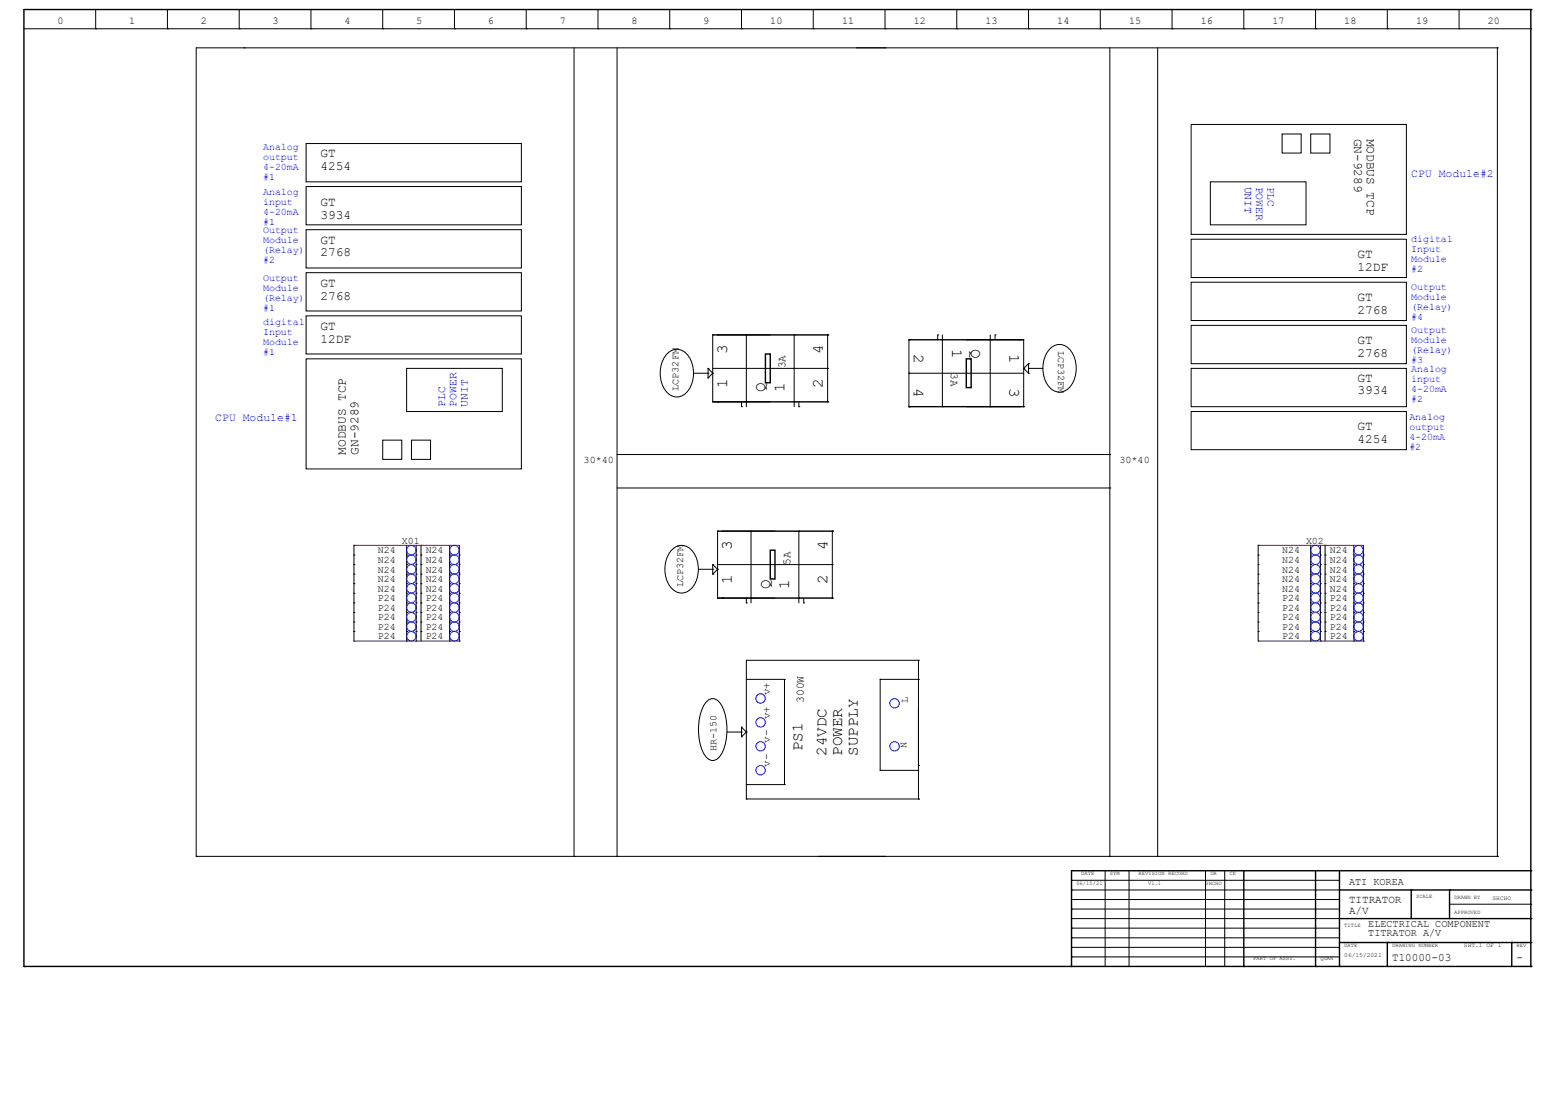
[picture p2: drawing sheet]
<svg xmlns="http://www.w3.org/2000/svg" width="420mm" height="297mm" viewBox="0 0 420 297" stroke-linecap="round" stroke-linejoin="round" font-family="sans-serif">
<g fill="none" stroke="#000" stroke-width=".27">
<path d="M6.5 7.8h408M25.9 7.8h.1M25.9 2.6v5.2M45.3 7.8h.1M45.3 2.6v5.2M64.8 7.8h.1M64.8 2.6v5.2M66.1 13h.1M84.2 7.8h.1M84.2 2.6v5.2M103.6 7.8h.1M103.6 2.6v5.2"/>
<path d="M123.1 7.8h.1M123.1 2.6v5.2M142.5 7.8h.1M142.5 2.6v5.2M155.4 13v218.9M161.9 7.8h.1M161.9 2.6v5.2M167.1 13v218.9M181.4 7.8h.1M181.4 2.6v5.2M200.8 7.8h.1M200.8 2.6v5.2"/>
<path d="M220.2 7.8h.1M220.2 2.6v5.2M239.6 7.8h.1M239.6 13h.1M239.6 2.6v5.2M259.1 7.8h.1M259.1 2.6v5.2M278.5 7.8h.1M278.5 2.6v5.2M297.9 7.8h.1M297.9 2.6v5.2M300.5 13v218.9"/>
<path d="M313.5 13v218.9M317.4 7.8h.1M317.4 2.6v5.2M336.8 7.8h.1M336.8 2.6v5.2M356.2 7.8h.1M356.2 2.6v5.2M375.7 7.8h.1M375.7 2.6v5.2M395.1 7.8h.1M395.1 2.6v5.2M405.5 13h.1"/>
<path d="M405.5 13h-352.4v218.9M405.5 13v218.9M414.5 7.8h.1M82.9 38.9h58.3v10.3h-58.3zM322.5 33.7h58.3v29.8h-58.3zM347.2 36.3h5.1v5.1h-5.1zM354.9 36.3h5.2v5.1h-5.2zM82.9 50.5h58.3v10.4h-58.3zM327.7 49.2h26v11.7h-26zM82.9 73.8h58.3v10.4h-58.3zM82.9 62.2h58.3v10.4h-58.3zM322.5 64.8h58.3v10.3h-58.3z"/>
<path d="M322.5 76.4h58.3v10.4h-58.3zM82.9 97.2h58.3v29.8h-58.3zM82.9 85.5h58.3v10.3h-58.3zM110.1 99.7h25.9v11.7h-25.9zM180.6 95.8a3.7 3.7 0 0 1 6.3 1.4 8.2 8.2 0 0 1-1.5 9.6 3.7 3.7 0 0 1-5.8-2 8.4 8.4 0 0 1 1-9zM191.7 99.7h.1M191.7 99.7l1.3 1.3M191.7 99.7v2.6M193 90.7h.1M193 90.7v18.1h15.6M193 99.7h31.1M194.3 90.7h.1"/>
<path d="M194.3 90.7h14.3M202.1 90.7h.1M202.1 90.7v19.4M215.1 90.7h.1M215.1 90.7v19.4M224.1 99.7h.1M224.1 90.7h.1M224.1 90.7v18.1M246.1 92v18.1M253.9 90.7h.1M253.9 90.7v1.3M255.2 92h.1"/>
<path d="M255.2 90.7v19.4M261.7 92h15.5v18.1M268.1 92h.1M268.1 90.7v19.4M269.5 90.7h.1M269.5 90.7v1.3M275.9 92h.1M277.2 99.7h.1M277.2 99.7l1.3 1.3M278.5 98.5h.1M278.5 99.7h.1M278.5 98.5v2.5"/>
<path d="M278.5 99.7h3.9M278.5 98.5l-1.3 1.2M284.3 94.5a3.7 3.7 0 0 1 6.3 1.4 8.2 8.2 0 0 1-1.6 9.6 3.7 3.7 0 0 1-5.7-2 8.4 8.4 0 0 1 1-9zM322.5 88.1h58.3v10.4h-58.3zM322.5 99.7h58.3v10.4h-58.3zM103.6 119.2h5.2v5.2h-5.2zM111.4 119.2h5.2v5.2h-5.2zM187.8 101h3.9M191.7 102.3h.1M191.7 101h.1M193 101h.1M193 101l-1.3 1.3"/>
<path d="M194.3 108.8h.1M200.8 110.1h.1M200.8 108.8v1.3M202.1 108.8h.1M215.1 108.8h.1M216.3 110.1h.1M216.3 108.8v1.3M246.1 101h.1M246.1 110.1h.1M246.1 101h31.1M255.2 110.1h.1M261.7 110.1h14.2"/>
<path d="M268.1 110.1h.1M275.9 110.1h.1M277.2 110.1h.1M278.5 101h.1M322.5 111.4h58.3v10.4h-58.3zM167.1 123.1h133.4M167.1 132.1h133.4M300.5 123.1h.1M300.5 132.1h.1M95.8 147.7h.1M95.8 150.3h.1M95.8 152.9h.1"/>
<path d="M95.8 155.4h.1M95.8 158h.1M95.8 147.7v25.9M110.1 150.3h.1M110.1 152.9h.1M110.1 155.4h.1M110.1 158h.1M110.1 147.7v25.9M112.7 150.3h.1M112.7 152.9h.1M112.7 155.4h.1M112.7 158h.1"/>
<path d="M112.7 147.7v25.9M114 147.7h.1M114 150.3h.1M114 152.9h.1M114 155.4h.1M114 158h.1M114 147.7v25.9M121.8 150.3h.1M121.8 152.9h.1M121.8 155.4h.1M121.8 158h.1M121.8 147.7v25.9"/>
<path d="M124.4 150.3h.1M124.4 152.9h.1M124.4 155.4h.1M124.4 158h.1M124.4 147.7v25.9M181.9 148.9a3.7 3.7 0 0 1 6.3 1.4 8.1 8.1 0 0 1-1.5 9.5 3.7 3.7 0 0 1-5.8-1.9 8.4 8.4 0 0 1 1-9zM189.1 154.1h3.9M193 155.4h.1M193 152.9h.1M193 154.1h.1M193 152.9v2.5M193 152.9l1.3 1.2"/>
<path d="M194.3 143.8h.1M194.3 154.1h.1M194.3 143.8v18.1h15.5M194.3 154.1l-1.3 1.3M194.3 152.9h31.1M195.6 143.8h.1M195.6 143.8h14.2M203.4 143.8h.1M203.4 143.8v19.4M216.3 143.8h.1M216.3 143.8v19.4M225.4 152.9h.1"/>
<path d="M225.4 143.8h.1M225.4 143.8v18.1M340.7 147.7h.1M340.7 150.3h.1M340.7 152.9h.1M340.7 155.4h.1M340.7 158h.1M340.7 147.7v25.9M354.9 150.3h.1M354.9 152.9h.1M354.9 155.4h.1M354.9 158h.1"/>
<path d="M354.9 147.7v25.9M357.5 150.3h.1M357.5 152.9h.1M357.5 155.4h.1M357.5 158h.1M357.5 147.7v25.9M358.8 147.7h.1M358.8 150.3h.1M358.8 152.9h.1M358.8 155.4h.1M358.8 158h.1M358.8 147.7v25.9"/>
<path d="M366.6 150.3h.1M366.6 152.9h.1M366.6 155.4h.1M366.6 158h.1M366.6 147.7v25.9M369.2 150.3h.1M369.2 152.9h.1M369.2 155.4h.1M369.2 158h.1M369.2 147.7v25.9M95.8 160.6h.1M95.8 163.2h.1"/>
<path d="M95.8 165.8h.1M95.8 168.4h.1M95.8 171h.1M110.1 160.6h.1M110.1 163.2h.1M110.1 165.8h.1M110.1 168.4h.1M110.1 171h.1M110.1 173.6h.1M112.7 160.6h.1M112.7 163.2h.1M112.7 165.8h.1"/>
<path d="M112.7 168.4h.1M112.7 171h.1M112.7 173.6h.1M114 160.6h.1M114 163.2h.1M114 165.8h.1M114 168.4h.1M114 171h.1M121.8 160.6h.1M121.8 163.2h.1M121.8 165.8h.1M121.8 168.4h.1"/>
<path d="M121.8 171h.1M121.8 173.6h.1M124.4 160.6h.1M124.4 163.2h.1M124.4 165.8h.1M124.4 168.4h.1M124.4 171h.1M124.4 173.6h.1M195.6 161.9h.1M202.1 163.2h.1M202.1 161.9v1.3M203.4 161.9h.1"/>
<path d="M216.3 161.9h.1M217.6 163.2h.1M217.6 161.9v1.3M248.7 178.8h.1M248.7 178.8v37.5M248.7 178.8h-46.6v37.5M340.7 160.6h.1M340.7 163.2h.1M340.7 165.8h.1M340.7 168.4h.1M340.7 171h.1M354.9 160.6h.1"/>
<path d="M354.9 163.2h.1M354.9 165.8h.1M354.9 168.4h.1M354.9 171h.1M354.9 173.6h.1M357.5 160.6h.1M357.5 163.2h.1M357.5 165.8h.1M357.5 168.4h.1M357.5 171h.1M357.5 173.6h.1M358.8 160.6h.1"/>
<path d="M358.8 163.2h.1M358.8 165.8h.1M358.8 168.4h.1M358.8 171h.1M366.6 160.6h.1M366.6 163.2h.1M366.6 165.8h.1M366.6 168.4h.1M366.6 171h.1M366.6 173.6h.1M369.2 160.6h.1M369.2 163.2h.1"/>
<path d="M369.2 165.8h.1M369.2 168.4h.1M369.2 171h.1M369.2 173.6h.1M191.2 190.1a2.3 2.3 0 0 1 2.3-.9 2.3 2.3 0 0 1 1.8 1.6 15.3 15.3 0 0 1 0 13.5 2.41 2.41 0 0 1-2.3 1.6 2.41 2.41 0 0 1-2.3-1.6 15.3 15.3 0 0 1 0-13.5zM196.9 198.2h3.9M200.8 198.2h.1M200.8 199.5h.1M200.8 196.9h.1M200.8 196.9v2.6M200.8 196.9l1.3 1.3M202.1 198.2h.1"/>
<path d="M202.1 198.2l-1.3 1.3M202.1 183.9h10.3M212.4 183.9h.1M212.4 183.9v28.5M238.3 183.9h.1M238.3 183.9h10.4M238.3 183.9v24.7M248.7 183.9h.1M202.1 216.3h.1M202.1 212.4h.1M202.1 212.4h10.3M202.1 216.3h46.6"/>
<path d="M212.4 212.4h.1M238.3 208.6h.1M238.3 208.6h10.4M248.7 207.3h.1M248.7 216.3h.1M53.1 231.9h.1M53.1 231.9h352.4M155.4 231.9h.1M167.1 231.9h.1M239.6 231.9h.1M290.2 238.3h.1M290.2 238.3h72.5"/>
<path d="M299.3 235.8v25.9M300.5 231.9h.1M305.7 235.8v25.9M313.5 231.9h.1M326.4 235.8v25.9M331.6 235.8v25.9M405.5 231.9h.1M290.2 241h.1M290.2 243.5h.1M290.2 246.1h.1M290.2 248.7h.1M290.2 251.3h.1"/>
<path d="M290.2 253.9h.1M290.2 256.5h.1M290.2 259.1h.1M290.2 241h72.5M290.2 243.5h72.5M290.2 246.1h72.5M290.2 248.7h72.5M290.2 251.3h72.5M290.2 253.9h72.5M290.2 256.5h72.5M290.2 259.1h72.5M392.5 244.8h22"/>
<path d="M414.5 244.8h.1M299.3 261.7h.1M305.7 261.7h.1M326.4 261.7h.1M331.6 261.7h.1"/>
</g>
<g fill="none" stroke="#000" stroke-width=".38">
<path d="M6.5 2.6h408v259.1h-408zM193 90.7h31.1M207.3 95.8h1.3v7.8h-1.3zM246.1 92h31.1M261.7 97.2h1.3v7.7h-1.3zM193 108.8h31.1M246.1 110.1h31.1M194.3 143.8h31.1M208.6 149h1.2v7.8h-1.2zM194.3 161.9h31.1M336.8 235.8v25.9M356.2 235.8v25.9"/>
<path d="M362.7 235.8v25.9M414.5 235.8h-124.3v25.9M362.7 255.2h51.8M362.7 248.7h51.8M362.7 241h51.8M375.7 255.2v6.5M382.1 241v7.7M392.5 241v7.7M409.4 255.2v6.5"/>
</g>
<g fill="#000">
<circle cx="414.5" cy="2.6" r=".19"/>
<circle cx="224.1" cy="90.7" r=".19"/>
<circle cx="246.1" cy="92" r=".19"/>
<circle cx="224.1" cy="108.8" r=".19"/>
<circle cx="246.1" cy="110.1" r=".19"/>
<circle cx="225.4" cy="143.8" r=".19"/>
<circle cx="225.4" cy="161.9" r=".19"/>
<circle cx="414.5" cy="235.8" r=".19"/>
<circle cx="375.7" cy="255.2" r=".19"/>
<circle cx="382.1" cy="241" r=".19"/>
<circle cx="392.5" cy="241" r=".19"/>
<circle cx="409.4" cy="255.2" r=".19"/>
<circle cx="414.5" cy="255.2" r=".19"/>
<circle cx="414.5" cy="248.7" r=".19"/>
<circle cx="414.5" cy="241" r=".19"/>
<circle cx="6.5" cy="261.7" r=".19"/>
<circle cx="290.2" cy="261.7" r=".19"/>
<circle cx="336.8" cy="261.7" r=".19"/>
<circle cx="356.2" cy="261.7" r=".19"/>
<circle cx="362.7" cy="261.7" r=".19"/>
<circle cx="414.5" cy="261.7" r=".19"/>
</g>
<g fill="none" stroke="#00f" stroke-width=".27">
<circle cx="111.4" cy="154.1" r="1.27"/>
<circle cx="111.4" cy="148.9" r="1.27"/>
<circle cx="111.4" cy="159.3" r="1.27"/>
<circle cx="111.4" cy="151.6" r="1.27"/>
<circle cx="111.4" cy="156.7" r="1.27"/>
<circle cx="123" cy="148.9" r="1.29"/>
<circle cx="123" cy="156.7" r="1.29"/>
<circle cx="123" cy="159.3" r="1.29"/>
<circle cx="123" cy="151.6" r="1.29"/>
<circle cx="123" cy="154.1" r="1.29"/>
<circle cx="356.2" cy="156.7" r="1.29"/>
<circle cx="356.2" cy="148.9" r="1.29"/>
<circle cx="356.2" cy="159.3" r="1.29"/>
<circle cx="356.2" cy="151.6" r="1.29"/>
<circle cx="356.2" cy="154.1" r="1.29"/>
<circle cx="367.9" cy="154.1" r="1.27"/>
<circle cx="367.9" cy="151.6" r="1.27"/>
<circle cx="367.9" cy="156.7" r="1.27"/>
<circle cx="367.9" cy="159.3" r="1.27"/>
<circle cx="367.9" cy="148.9" r="1.27"/>
<circle cx="111.4" cy="164.5" r="1.27"/>
<circle cx="111.4" cy="169.7" r="1.27"/>
<circle cx="111.4" cy="172.3" r="1.27"/>
<circle cx="111.4" cy="167.1" r="1.27"/>
<circle cx="111.4" cy="161.9" r="1.27"/>
<circle cx="123" cy="169.7" r="1.29"/>
<circle cx="123" cy="161.9" r="1.29"/>
<circle cx="123" cy="167.1" r="1.29"/>
<circle cx="123" cy="172.3" r="1.29"/>
<circle cx="123" cy="164.5" r="1.29"/>
<circle cx="356.2" cy="161.9" r="1.29"/>
<circle cx="356.2" cy="172.3" r="1.29"/>
<circle cx="356.2" cy="164.5" r="1.29"/>
<circle cx="356.2" cy="169.7" r="1.29"/>
<circle cx="356.2" cy="167.1" r="1.29"/>
<circle cx="367.9" cy="161.9" r="1.27"/>
<circle cx="367.9" cy="164.5" r="1.27"/>
<circle cx="367.9" cy="169.7" r="1.27"/>
<circle cx="367.9" cy="172.3" r="1.27"/>
<circle cx="367.9" cy="167.1" r="1.27"/>
<circle cx="206" cy="189.1" r="1.27"/>
<circle cx="206" cy="195.6" r="1.27"/>
<circle cx="242.2" cy="190.4" r="1.27"/>
<circle cx="206" cy="202.1" r="1.27"/>
<circle cx="206" cy="208.5" r="1.27"/>
<circle cx="242.2" cy="202.1" r="1.27"/>
</g>
<path d="M95.8 147.7h.1M95.8 147.7h28.6M340.7 147.7h.1M340.7 147.7h28.5M95.8 173.6h.1M95.8 173.6h28.6M340.7 173.6h.1M340.7 173.6h28.5" fill="none" stroke="#800040" stroke-width=".27"/>
<g font-size="4.2">
<text x="196.9" y="95.8" transform="rotate(-90 196.9 95.8)">3</text>
<text x="222.8" y="95.8" transform="rotate(-90 222.8 95.8)">4</text>
<text x="247.4" y="95.8" transform="rotate(90 247.4 95.8)">2</text>
<text x="257.8" y="94.6" transform="rotate(90 257.8 94.6)">1</text>
<text x="263" y="94.6" transform="rotate(90 263 94.6)">Q</text>
<text x="273.3" y="95.8" transform="rotate(90 273.3 95.8)">1</text>
<text x="196.9" y="104.9" transform="rotate(-90 196.9 104.9)">1</text>
<text x="207.2" y="106.2" transform="rotate(-90 207.2 106.2)">Q</text>
<text x="212.4" y="106.2" transform="rotate(-90 212.4 106.2)">1</text>
<text x="222.8" y="104.9" transform="rotate(-90 222.8 104.9)">2</text>
<text x="247.4" y="104.9" transform="rotate(90 247.4 104.9)">4</text>
<text x="273.3" y="104.9" transform="rotate(90 273.3 104.9)">3</text>
<text x="198.2" y="149" transform="rotate(-90 198.2 149)">3</text>
<text x="224.1" y="149" transform="rotate(-90 224.1 149)">4</text>
<text x="198.2" y="158" transform="rotate(-90 198.2 158)">1</text>
<text x="208.5" y="159.3" transform="rotate(-90 208.5 159.3)">Q</text>
<text x="213.7" y="159.3" transform="rotate(-90 213.7 159.3)">1</text>
<text x="224.1" y="158" transform="rotate(-90 224.1 158)">2</text>
<text x="217.3" y="203.4" transform="rotate(-90 217.3 203.4)">PS1</text>
<text x="223.8" y="204.7" transform="rotate(-90 223.8 204.7)">24VDC</text>
<text x="228.1" y="204.7" transform="rotate(-90 228.1 204.7)">POWER</text>
<text x="232.3" y="204.7" transform="rotate(-90 232.3 204.7)">SUPPLY</text>
</g>
<g font-size="3.5">
<text x="366.6" y="37.6" transform="rotate(90 366.6 37.6)">GN-9289</text>
<text x="370.1" y="37.6" transform="rotate(90 370.1 37.6)">MODBUS TCP</text>
<text x="86.8" y="42.6">GT</text>
<text x="86.8" y="46.1">4254</text>
<text x="86.8" y="55.9">GT</text>
<text x="86.8" y="59.4">3934</text>
<text x="86.8" y="66">GT</text>
<text x="86.8" y="69.4">2768</text>
<text x="367.6" y="69.9">GT</text>
<text x="86.8" y="77.6">GT</text>
<text x="367.6" y="73.3">12DF</text>
<text x="86.8" y="81.1">2768</text>
<text x="367.6" y="81.5">GT</text>
<text x="86.8" y="89.3">GT</text>
<text x="367.6" y="85">2768</text>
<text x="86.8" y="92.8">12DF</text>
<text x="367.6" y="93.2">GT</text>
<text x="367.6" y="96.6">2768</text>
<text x="367.6" y="103.3">GT</text>
<text x="367.6" y="106.8">3934</text>
<text x="367.6" y="116.5">GT</text>
<text x="367.6" y="120">4254</text>
<text x="93.6" y="123.1" transform="rotate(-90 93.6 123.1)">MODBUS TCP</text>
<text x="97.1" y="123.1" transform="rotate(-90 97.1 123.1)">GN-9289</text>
</g>
<g font-size="3.1" fill="#00f">
<text x="382.1" y="47.8">CPU Module#2</text>
<text x="337.1" y="50.5" transform="rotate(90 337.1 50.5)">UNIT</text>
<text x="340.2" y="50.5" transform="rotate(90 340.2 50.5)">POWER</text>
<text x="343.2" y="50.5" transform="rotate(90 343.2 50.5)">PLC</text>
<text x="58.3" y="113.9">CPU Module#1</text>
<text x="120.5" y="110.1" transform="rotate(-90 120.5 110.1)">PLC</text>
<text x="123.6" y="110.1" transform="rotate(-90 123.6 110.1)">POWER</text>
<text x="126.7" y="110.1" transform="rotate(-90 126.7 110.1)">UNIT</text>
</g>
<g font-size="3.1">
<text x="212.7" y="99.7" transform="rotate(-90 212.7 99.7)">3A</text>
<text x="257.5" y="101" transform="rotate(90 257.5 101)">3A</text>
<text x="214" y="152.9" transform="rotate(-90 214 152.9)">5A</text>
<text x="217.7" y="190.4" transform="rotate(-90 217.7 190.4)">300W</text>
<text x="377" y="260.2">T10000-03</text>
<text x="410.6" y="260.2">-</text>
</g>
<g font-size="3">
<text x="208.5" y="188.2" transform="rotate(-90 208.5 188.2)">v+</text>
<text x="208.5" y="194.7" transform="rotate(-90 208.5 194.7)">v+</text>
<text x="208.5" y="201.2" transform="rotate(-90 208.5 201.2)">v-</text>
<text x="208.5" y="207.6" transform="rotate(-90 208.5 207.6)">v-</text>
<text x="365.3" y="244.6">TITRATOR</text>
<text x="365.3" y="247.6">A/V</text>
</g>
<g font-size="2.8">
<text x="15.5" y="6.4">0</text>
<text x="35" y="6.4">1</text>
<text x="54.4" y="6.4">2</text>
<text x="73.8" y="6.4">3</text>
<text x="93.3" y="6.4">4</text>
<text x="112.7" y="6.4">5</text>
<text x="132.1" y="6.4">6</text>
<text x="151.6" y="6.4">7</text>
<text x="171" y="6.4">8</text>
<text x="190.4" y="6.4">9</text>
<text x="208.6" y="6.4">10</text>
<text x="228" y="6.4">11</text>
<text x="247.4" y="6.4">12</text>
<text x="266.9" y="6.4">13</text>
<text x="286.3" y="6.4">14</text>
<text x="305.7" y="6.4">15</text>
<text x="325.2" y="6.4">16</text>
<text x="344.6" y="6.4">17</text>
<text x="364" y="6.4">18</text>
<text x="383.4" y="6.4">19</text>
<text x="402.9" y="6.4">20</text>
<text x="365.3" y="239.6">ATI KOREA</text>
<text x="370.5" y="251">ELECTRICAL COMPONENT</text>
<text x="370.5" y="253.5">TITRATOR A/V</text>
</g>
<g font-size="2.7" fill="#00f">
<text x="71.2" y="40.5">Analog</text>
<text x="71.2" y="43.2">output</text>
<text x="71.2" y="45.9">4-20mA</text>
<text x="71.2" y="52.7">Analog</text>
<text x="71.2" y="48.6">#1</text>
<text x="71.2" y="55.4">input</text>
<text x="71.2" y="58.1">4-20mA</text>
<text x="71.2" y="60.8">#1</text>
<text x="71.2" y="63">Output</text>
<text x="71.2" y="65.7">Module</text>
<text x="382.1" y="65.6">digital</text>
<text x="71.2" y="68.5">(Relay)</text>
<text x="71.2" y="71.2">#2</text>
<text x="382.1" y="68.3">Input</text>
<text x="382.1" y="71">Module</text>
<text x="71.2" y="76">Output</text>
<text x="382.1" y="73.7">#2</text>
<text x="71.2" y="78.7">Module</text>
<text x="71.2" y="81.4">(Relay)</text>
<text x="382.1" y="78.6">Output</text>
<text x="382.1" y="81.3">Module</text>
<text x="382.1" y="84">(Relay)</text>
<text x="71.2" y="88.1">digital</text>
<text x="71.2" y="84.1">#1</text>
<text x="382.1" y="86.7">#4</text>
<text x="71.2" y="90.8">Input</text>
<text x="71.2" y="93.5">Module</text>
<text x="382.1" y="90.3">Output</text>
<text x="382.1" y="93">Module</text>
<text x="382.1" y="95.7">(Relay)</text>
<text x="71.2" y="96.2">#1</text>
<text x="382.1" y="98.4">#3</text>
<text x="382.1" y="100.6">Analog</text>
<text x="382.1" y="103.3">input</text>
<text x="382.1" y="106">4-20mA</text>
<text x="381.6" y="113.6">Analog</text>
<text x="382.1" y="108.8">#2</text>
<text x="381.6" y="116.3">output</text>
<text x="381.6" y="119">4-20mA</text>
<text x="381.6" y="121.7">#2</text>
</g>
<g font-size="2.7">
<text x="286.6" y="95" transform="rotate(90 286.6 95)">LCP32FM</text>
<text x="183.7" y="105.8" transform="rotate(-90 183.7 105.8)">LCP32FM</text>
<text x="158" y="125.2">30*40</text>
<text x="303.1" y="125.2">30*40</text>
<text x="102.3" y="149.8">N24</text>
<text x="108.8" y="147.2">X01</text>
<text x="115.3" y="149.8">N24</text>
<text x="347.2" y="149.8">N24</text>
<text x="353.7" y="147.2">X02</text>
<text x="360.1" y="149.8">N24</text>
<text x="102.3" y="152.4">N24</text>
<text x="102.3" y="155">N24</text>
<text x="115.3" y="152.4">N24</text>
<text x="115.3" y="155">N24</text>
<text x="347.2" y="155">N24</text>
<text x="347.2" y="152.4">N24</text>
<text x="360.1" y="155">N24</text>
<text x="360.1" y="152.4">N24</text>
<text x="102.3" y="160.2">N24</text>
<text x="102.3" y="157.6">N24</text>
<text x="115.3" y="157.6">N24</text>
<text x="115.3" y="160.2">N24</text>
<text x="185" y="159" transform="rotate(-90 185 159)">LCP32FM</text>
<text x="347.2" y="157.6">N24</text>
<text x="347.2" y="160.2">N24</text>
<text x="360.1" y="160.2">N24</text>
<text x="360.1" y="157.6">N24</text>
<text x="102.3" y="168">P24</text>
<text x="102.3" y="165.4">P24</text>
<text x="102.3" y="162.8">P24</text>
<text x="115.3" y="162.8">P24</text>
<text x="115.3" y="168">P24</text>
<text x="115.3" y="165.4">P24</text>
<text x="347.2" y="162.8">P24</text>
<text x="347.2" y="168">P24</text>
<text x="347.2" y="165.4">P24</text>
<text x="360.1" y="168">P24</text>
<text x="360.1" y="162.8">P24</text>
<text x="360.1" y="165.4">P24</text>
<text x="102.3" y="170.6">P24</text>
<text x="102.3" y="173.1">P24</text>
<text x="115.3" y="173.1">P24</text>
<text x="115.3" y="170.6">P24</text>
<text x="347.2" y="173.1">P24</text>
<text x="347.2" y="170.6">P24</text>
<text x="360.1" y="170.6">P24</text>
<text x="360.1" y="173.1">P24</text>
<text x="245.9" y="190.4" transform="rotate(-90 245.9 190.4)">L</text>
<text x="194.1" y="203.4" transform="rotate(-90 194.1 203.4)">HR-150</text>
<text x="243.9" y="200.9" transform="rotate(90 243.9 200.9)">N</text>
</g>
<g font-size="1.7">
<text x="404.2" y="243.5">SHCHO</text>
<text x="396.4" y="256.5">SHT.1 OF 1</text>
<text x="364" y="259.1">06/15/2021</text>
</g>
<g font-size="1.5">
<text x="291.5" y="239.6">06/15/21</text>
<text x="292.8" y="237">DATE</text>
<text x="300.5" y="237">SYM</text>
<text x="308.3" y="237">REVISION RECORD</text>
<text x="310.9" y="239.6">V1.1</text>
<text x="326.4" y="239.6">SHCHO</text>
<text x="327.7" y="237">DR</text>
<text x="332.9" y="237">CK</text>
<text x="383.5" y="243.2">SCALE</text>
<text x="393.8" y="243.5">DRAWN BY</text>
<text x="364" y="251">TITLE</text>
<text x="393.8" y="247.4">APPROVED</text>
<text x="364" y="256.4">DATE</text>
<text x="377" y="256.4">DRAWING NUMBER</text>
<text x="410.6" y="256.4">REV</text>
<text x="339.4" y="260.1">PART OF ASSY.</text>
<text x="357.5" y="260.1">QUAN</text>
</g>
</svg>
